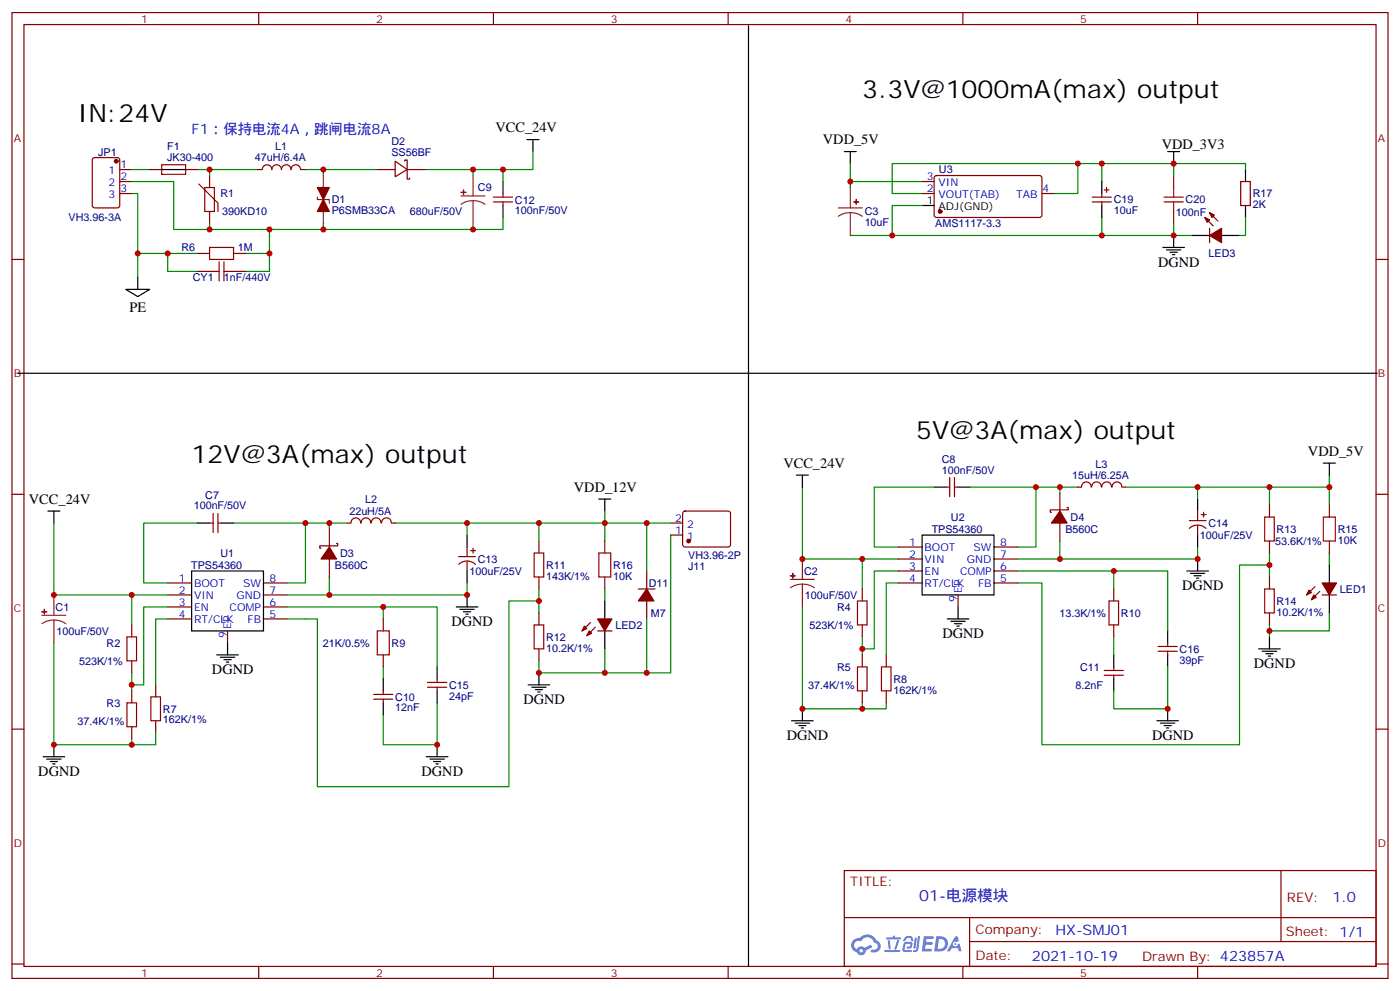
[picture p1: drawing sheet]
<svg xmlns="http://www.w3.org/2000/svg" width="412mm" height="292mm" viewBox="0 0 412 292" stroke-linecap="round" stroke-linejoin="round" font-family="sans-serif">
<g fill="none" stroke="#870000" stroke-width=".35">
<path d="M3.5 3.7h405.4v284.3h-405.4zM7.1 7.2h398.2v277.3h-398.2zM76.2 3.7v3.5M145.3 3.7v3.5M214.5 3.7v3.5M283.6 3.7v3.5M352.8 3.7v3.5M3.5 76.4h3.6M405.3 76.4h3.6M3.5 145.5h3.6M405.3 145.5h3.6M3.5 214.7h3.6"/>
<path d="M405.3 214.7h3.6M248.7 256.3h156.6v28.2h-156.6zM377.3 256.3v20.9M248.7 270.1h156.5M285.6 277.2h119.6M285.6 270.1v14.2M3.5 283.8h3.6M76.2 284.5v3.5M145.3 284.5v3.5M214.5 284.5v3.5M283.6 284.5v3.5M352.8 284.5v3.5"/>
<path d="M405.3 283.8h3.6"/>
</g>
<g fill="#5487ff">
<path d="M272.1 275.6h2.6l.3 .2-.1 .6h-2l-.1 1h1.6l.4 .4-.4 .3h-1.7l-.2 1.2 1.8 .1 .3 .3-.2 .4h-2.9z"/>
<path d="M281.4 275.7h.7l.4 1.3-.7 .3a.74 .74 0 0 0-1.1 .3 .74 .74 0 0 0 .5 1.1 .74 .74 0 0 0 .9-.7l.5-.3 .7 2.4h-.9l-.2-1h-1.9l-.5 1h-.9z"/>
<path d="M269.5 276.1h.6l-.4 2.9a.31 .31 0 0 1-.3 .3 .31 .31 0 0 1-.3-.3z"/>
<path d="M270.4 275.6h.6l-.5 4a.89 .89 0 0 1-.7 .7 .89 .89 0 0 1-.9-.3l1-.5z"/>
<path d="M266.8 275.8l.6-.2 1.2 .1 .5 1.3-.6 .1-.4-.9-1 .1a.95 .95 0 0 1-1 .8l-.1-.2z"/>
<path d="M266.4 277.5l1.8-.2a1.04 1.04 0 0 1 .6 1.1 1.04 1.04 0 0 1-.8 .9h-.7a.29 .29 0 0 1-.3-.4 .29 .29 0 0 1 .3-.2h.7l.2-.8h-1.4l-.4 1.7 1.9 .1a.29 .29 0 0 1 .3 .3 .29 .29 0 0 1-.3 .3h-2l-.4-.3 .2-2.1z"/>
<path d="M260.5 279.7h4.4a.3 .3 0 0 1 .3 .3 .3 .3 0 0 1-.3 .3h-4.3z"/>
<path d="M264.3 276.8h.6l-.5 1.6a1.02 1.02 0 0 1-.7 1.2l-.2-.3z"/>
<path d="M261.5 276.8h.6l.3 2.4-.3 .3-.3-.2z"/>
<path d="M261.1 276h1.9l.2-.5h.5l-.1 .5h1.5a.29 .29 0 0 1 .3 .3 .29 .29 0 0 1-.3 .3h-3.9z"/>
<path d="M275.8 275.6l-.6 4.5h1.4a2.27 2.27 0 0 0 2.7-2.3 2.27 2.27 0 0 0-2.7-2.2zM276.6 276.4a1.5 1.5 0 0 1 1.8 1.6 1.5 1.5 0 0 1-1.9 1.3h-.3z"/>
<path d="M251.4 276.8a2.09 2.09 0 0 0 1 3.5 1.37 1.37 0 0 0 1.5 .9 1.37 1.37 0 0 0 1.1-1.4l2-1-.5-.7-1.8 1a1.4 1.4 0 0 0-2.3 .4 1.32 1.32 0 0 1-.6-1.9 1.32 1.32 0 0 1 1.9-.4 2.02 2.02 0 0 1 2-1.3 2.02 2.02 0 0 1 1.8 1.6 1.09 1.09 0 0 1 1.1 1.4 1.09 1.09 0 0 1-1.6 .7 .41 .41 0 0 0-.5 .3 .41 .41 0 0 0 .4 .5 1.89 1.89 0 0 0 2.4-1.2 1.89 1.89 0 0 0-1.2-2.4 2.98 2.98 0 0 0-5-.6l-1 .1zM253.2 279.9a.52 .52 0 0 1 1 0 .52 .52 0 0 1-1 0z"/>
<circle cx="281.4" cy="277.9" r=".28"/>
</g>
<g fill="none" stroke="#870000" stroke-width=".35">
<path d="M27.4 46.6l.5-.2h6.7l.6 .4 .1 13.7-.5 .7h-6.9l-.7-.5v-13.6zM35.3 57h3.5M35.3 53.4h3.5M35.3 49.9h3.5M44.1 49.9h3.5M54.7 49.9h3.5M58.6 54.2l5.6 5.6v2.5M61.7 51.7v3.5M75.8 49.9h1.5a1.41 1.41 0 0 1 1.4-1.4 1.41 1.41 0 0 1 1.4 1.4 1.41 1.41 0 0 1 1.4-1.4 1.41 1.41 0 0 1 1.4 1.4 1.41 1.41 0 0 1 1.4-1.4 1.41 1.41 0 0 1 1.4 1.4 1.41 1.41 0 0 1 1.4-1.4 1.41 1.41 0 0 1 1.4 1.4h1.5M111.1 49.9h5.3M116.4 47.4l3.5 2.5-3.5 2.1zM119.2 47.4v-.3h.7v2.8"/>
<path d="M119.9 49.9v2.8h.7v-.3M119.9 49.9h5.3M145.3 59.4h5.7M145.3 58h5.7M148.2 57v1M148.2 59.4v1.1M271.6 57h3.6M271.6 53.4h3.6M275.4 51.9l.5-.2h30.6l.4 .7v11.2l-.7 .4h-30.6l-.4-.7v-10.9zM306.9 57h3.5M321.7 59.4h5.7M321.7 58h5.7"/>
<path d="M324.6 57v1M324.6 59.4v1.1M325.3 55.9h1.4M326 55.2v1.4M345.7 51.7v3.5M365.5 53.4h2.8v7.1h-2.8zM58.2 79.9h3.5M58.2 74.6h3.5M61.7 62.3v3.5M68.8 79.9h3.5M68.8 74.6h3.5M345.7 62.3v3.5"/>
<path d="M354.9 64l2.5 2.5M356.3 62.6l2.5 2.5M356.3 67.2v4.2M61.7 154h1.1M62.8 151.2v5.6M64.2 151.2v5.6M64.2 154h1.1M97 155.8v5.2M99.1 160h.4v.7h-5.3v.7h.3M106.2 154a1.41 1.41 0 0 0-1.4-1.5 1.41 1.41 0 0 0-1.4 1.5h-1.1M106.4 154a1.41 1.41 0 0 1 1.4-1.5 1.41 1.41 0 0 1 1.4 1.5M109.4 154a1.41 1.41 0 0 1 1.4-1.5 1.41 1.41 0 0 1 1.4 1.5"/>
<path d="M112.4 154a1.41 1.41 0 0 1 1.4-1.5 1.41 1.41 0 0 1 1.4 1.5M115.4 154h1M158.7 159.3v3.5M178.2 159.3v3.5M197.6 154h3.5M197.6 157.5h3.5M201.3 150.7l.5-.2h12.7l.5 .2 .2 .5-.1 9.4-.6 .4h-13l-.4-.7v-9.1zM278.7 143.4h1.1M279.8 140.6v5.6M281.2 140.6v5.6M281.2 143.4h1M312.2 145.2v5.3"/>
<path d="M312.2 154v5.3M314.3 149.4h.4v.7h-5.3v.7h.3M321.4 143.4a1.41 1.41 0 0 0-1.4-1.5 1.41 1.41 0 0 0-1.4 1.5h-1.1M321.6 143.4a1.41 1.41 0 0 1 1.4-1.5 1.41 1.41 0 0 1 1.4 1.5M324.6 143.4a1.41 1.41 0 0 1 1.4-1.5 1.41 1.41 0 0 1 1.4 1.5M327.6 143.4a1.41 1.41 0 0 1 1.4-1.5 1.41 1.41 0 0 1 1.4 1.5M330.6 143.4h1M350.3 153.3h4.9M350.3 155.6a3.5 3.5 0 0 1 5 0M352.8 150.5v2.8M352.8 154.7v2.8M353.8 151.5h1.4"/>
<path d="M354.5 150.8v1.4M373.9 148.7v3.5M373.9 159.3v3.5M391.6 148.7v3.5M391.6 159.3v3.5M49.4 171.6h7M49.4 175.2h7M49.4 178.7h7M77.6 171.6h7.1M77.6 175.2h7.1M77.6 178.7h7.1M97 164.6v5.3"/>
<path d="M135.1 163.9h5M135.1 166.1a3.5 3.5 0 0 1 5 .1M137.6 161v2.9M137.6 165.3v2.8M138.6 162.1h1.5M139.3 161.4v1.4M158.7 169.9v3.5M178.2 169.9v3.5M188 173.4h5M190.5 168.1v5.3M190.5 176.9v5.3M254 173.4v3.5"/>
<path d="M264.6 161h7M264.6 164.6h7M264.6 168.1h7M264.6 171.6h7M282.2 175.2v3.5M292.8 161h7.1M292.8 164.6h7.1M292.8 168.1h7.1M292.8 171.6h7.1M328.1 173.4v3.5M373.9 169.9v3.5M387.3 172.7l-2.4 2.5"/>
<path d="M388.8 174.1l-2.5 2.5M389.5 175.2h4.2M38.8 184v3.5M38.8 194.6v3.5M49.4 182.2h7M67 185.7v3.6M77.6 182.2h7.1M112.9 182.2v3.5M112.9 192.8v3.5M128.8 199.8v1.1M158.7 180.4v3.6M158.7 191v3.6"/>
<path d="M173.9 183.3l-2.5 2.4M175.3 184.7l-2.4 2.4M176 185.7h4.3M254 184v3.5M254 192.8v3.5M261.1 192.8v3.5M325.3 198.8h5.6M325.3 197.4h5.6M328.1 184v3.5M328.1 196.3v1.1M328.1 198.8v1M341.1 191.7h5.7"/>
<path d="M341.1 190.3h5.7M344 189.3v1M344 191.7v1.1M373.9 180.4v3.6M38.8 203.4v3.5M38.8 214v3.5M45.9 201.6v3.5M45.9 212.2v3.5M110.1 205.8h5.6M110.1 204.4h5.6M112.9 203.4v1M112.9 205.8v1.1"/>
<path d="M125.9 202.3h5.7M125.9 200.9h5.7M128.8 202.3v1.1M254 203.4v3.5M261.1 203.4v3.5"/>
</g>
<g fill="#870000" stroke="#870000" stroke-width=".35">
<path d="M356.3 69.3l3.5-2.1v4.2z"/>
<path d="M354.9 64l1.4 .7-.7 .7z"/>
<path d="M356.3 62.6l1.4 .7-.7 .7z"/>
<path d="M312.2 150.5l2.1 3.5h-4.6z"/>
<path d="M97 161l2.1 3.6h-4.6z"/>
<path d="M176 182.2h4.3l-2.1 3.5z"/>
<path d="M173.6 185.7l.7 .7-1.4 .7z"/>
<path d="M172.2 184.3l.7 .7-1.5 .7z"/>
<path d="M389.5 171.6h4.2l-2.1 3.6z"/>
<path d="M387 175.2l.7 .7-1.4 .7z"/>
<path d="M385.6 173.7l.7 .7-1.4 .8z"/>
<path d="M190.5 173.4l2.1 3.5h-4.6z"/>
<path d="M93.5 55.2h3.5l-1.8 3.5z"/>
<path d="M95.2 58.7l1.8 3.6h-3.5z"/>
<circle cx="276.9" cy="62.3" r=".53"/>
<circle cx="34.2" cy="47.4" r=".53"/>
<circle cx="202.8" cy="159.3" r=".53"/>
</g>
<g fill="none" stroke="#000" stroke-width=".35">
<path d="M220.5 7.6v276.9M47.6 49.9h7.1M148.2 53.4v3.6M155.2 41.1h3.5M157 41.1v3.5M248.7 44.6h3.5M250.5 44.6v3.6M324.6 53.4v3.6M344 44.6h3.5M345.7 44.6v3.6M366.9 49.9v3.5M148.2 60.5v3.5"/>
<path d="M271.6 60.5h3.6M324.6 60.5v3.5M342.5 72.8h6.4M343.6 73.6h4.2M344.7 74.3h2.1M345.4 75h.7M345.7 69.3v3.5M351 69.3h5.3M359.8 69.3h5.3M366.9 60.5v3.5M37 85.2h7.1l-3.5 2.1zM40.6 81.7v3.5"/>
<path d="M5.3 109.9h400.4M234.6 139.9h3.5M236.4 139.9v3.5M389.8 136.3h3.5M391.6 136.3v3.6M14.1 150.5h3.5M15.9 150.5v3.5M58.2 154h3.5M65.3 154h3.5M137.6 157.5v3.5M176.4 146.9h3.5M178.2 146.9v3.6"/>
<path d="M271.6 157.5h21.2v17.7h-21.2zM275.2 143.4h3.5M282.2 143.4h3.6M352.8 146.9v3.6M352.8 157.5v3.5M56.4 168.1h21.2v17.6h-21.2zM134.4 178.7h6.4M135.5 179.4h4.2M137.6 168.1v3.5M137.6 175.2v3.5M178.2 176.9v5.3M282.2 178.7v3.5"/>
<path d="M349.6 168.1h6.4M350.7 168.8h4.2M351.7 169.5h2.1M352.4 170.2h.7M352.8 164.6v3.5M391.6 166.3v5.3M391.6 175.2v5.2M63.9 192.8h6.3M64.9 193.5h4.2M66 194.2h2.1M66.7 194.9h.7M67 189.3v3.5"/>
<path d="M112.9 199.8v3.6M128.8 196.3v3.5M136.5 180.1h2.1M137.2 180.8h.7M158.7 198.1v3.5M178.2 185.7v5.3M279 182.2h6.4M280.1 182.9h4.2M281.2 183.6h2.1M281.9 184.3h.7M328.1 192.8v3.5M328.1 199.8v3.6"/>
<path d="M344 185.7v3.6M344 192.8v3.5M370.8 191h6.3M371.8 191.7h4.3M372.9 192.4h2.1M373.6 193.1h.7M373.9 187.5v3.5M15.9 219.3v3.5M112.9 206.9v3.5M128.8 203.4v3.5M128.8 219.3v3.5M155.6 201.6h6.3"/>
<path d="M156.6 202.3h4.3M157.7 203h2.1M158.4 203.7h.7M233.2 212.2h6.3M234.2 212.9h4.3M235.3 213.6h2.1M236 214.3h.7M236.4 208.7v3.5M340.8 212.2h6.3M341.8 212.9h4.3M342.9 213.6h2.1M343.6 214.3h.7"/>
<path d="M344 208.7v3.5M12.7 222.8h6.3M13.8 223.5h4.2M14.8 224.2h2.1M15.5 224.9h.7M125.6 222.8h6.3M126.6 223.5h4.3M127.7 224.2h2.1M128.4 224.9h.7"/>
</g>
<g fill="none" stroke="#a10000" stroke-width=".35">
<path d="M47.6 48.5h7.1v2.8h-7.1zM60.3 55.2h2.8v7.1h-2.8zM342.9 59.4h5.6M342.9 58h5.6M345.7 55.2v2.8M345.7 59.4v2.9M61.7 72.8h7.1v3.6h-7.1zM61.7 79.9h2.9M64.6 77.1v5.6M66 79.9h2.8M66 77.1v5.6M372.5 152.2h2.9v7.1h-2.9z"/>
<path d="M389.8 152.2h3.5v7.1h-3.5zM157.3 162.8h2.9v7.1h-2.9zM176.4 162.8h3.5v7.1h-3.5zM252.6 176.9h2.8v7.1h-2.8zM326.7 176.9h2.8v7.1h-2.8zM372.5 173.4h2.9v7h-2.9zM37.4 187.5h2.8v7.1h-2.8zM111.1 185.7h3.6v7.1h-3.6zM157.3 184h2.9v7h-2.9zM252.6 196.3h2.8v7.1h-2.8zM259.6 196.3h2.9v7.1h-2.9zM37.4 206.9h2.8v7.1h-2.8z"/>
<path d="M44.4 205.1h2.9v7.1h-2.9z"/>
</g>
<g fill="none" stroke="#008700" stroke-width=".35">
<path d="M38.8 57h1.8v24.7M38.8 53.4h12.4v14.2h97v-3.6M38.8 49.9h5.3M58.2 49.9h17.6M61.7 49.9v1.8M90 49.9h21.1M95.2 49.9v1.8M125.2 49.9h23v3.5M139.3 49.9v1.8M157 44.6v5.3h-8.8M250.5 48.2v5.2h21.1M250.5 53.4v1.8"/>
<path d="M271.6 57h-8.8v-8.8h54.7v8.8h-7.1M317.5 48.2h28.2v3.5M324.6 48.2v5.2M345.7 48.2h21.2v1.7M40.6 74.6h8.8M58.2 74.6h-8.8v5.3h8.8M61.7 65.8v1.8M72.3 74.6h7.1v5.3h-7.1M79.4 67.6v7M95.2 65.8v1.8M139.3 65.8v1.8M271.6 60.5h-8.8v8.8"/>
<path d="M324.6 64v5.3M345.7 65.8v3.5h-95.2M345.7 69.3h5.3M366.9 64v5.3h-1.8M391.6 139.9v3.5h-60M15.9 154v21.2h33.5M58.2 154h-15.9v17.6h7.1M68.8 154h21.2v17.6h-5.3M90 154h12.3M97 154v1.8M137.6 154v3.5M158.7 154v5.3"/>
<path d="M178.2 150.5v3.5h-61.8M190.5 154v14.1M197.6 157.5v40.6h-19.4M197.6 154h-19.4v5.3M236.4 143.4v21.2h28.2M275.2 143.4h-17.7v17.6h7.1M285.8 143.4h19.4v17.6h-5.3M305.2 143.4h12.3M312.2 143.4v1.8M312.2 159.3v5.3M352.8 143.4v3.5M373.9 143.4v5.3"/>
<path d="M391.6 143.4v5.3M38.8 175.2v8.8M49.4 178.7h-7.1v22.9h-3.5M84.7 178.7h28.2v3.5M97 169.9v5.3M112.9 178.7h15.9v17.6M137.6 171.6v3.6h-52.9M158.7 176.9h-8.8v54.7h-56.4v-49.4h-8.8M158.7 173.4v7M178.2 173.4v3.5M236.4 178.7v30h24.7v-1.8M254 164.6v8.8"/>
<path d="M264.6 168.1h-7.1v22.9h-3.5M264.6 171.6h-3.5v21.2M299.9 168.1h28.2v5.3M328.1 168.1h15.9v17.6M352.8 161v3.6h-52.9M373.9 166.3h-8.8v53h-58.2v-47.7h-7M373.9 162.8v7.1M391.6 162.8v3.5M15.9 189.3v30h30v-3.6M38.8 198.1v5.3M49.4 182.2h-3.5v19.4M112.9 196.3v3.5"/>
<path d="M178.2 191v7.1h-19.5v-3.5M190.5 182.2v15.9M254 187.5v5.3M328.1 187.5v5.3M344 196.3v12.4h-15.9v-5.3M373.9 184v3.5M391.6 180.4v5.3h-17.7M38.8 217.5v1.8M128.8 206.9v12.4h-15.9v-8.9M254 206.9v1.8"/>
</g>
<g fill="none" stroke="#8c2424" stroke-width=".35">
<path d="M93.5 58v.7h3.5v1.1M95.2 51.7v14.1M135.8 57.7h7.1M139.3 59.1l1.9 .2 1.7 .8M139.3 59.1l-1.8 .2-1.7 .8M139.3 51.7v6M139.3 59.1v6.7M250.5 55.2v6M246.9 61.2h7.1M250.5 62.6l1.8 .3 1.7 .8M250.5 62.6l-1.9 .3-1.7 .8M250.5 62.6v6.7"/>
<path d="M15.9 175.2v6M232.8 170.6h7.1M236.4 172l1.8 .2 1.7 .8M236.4 172l-1.9 .2-1.7 .8M236.4 164.6v6M236.4 172v6.7M12.3 181.2h7.1M15.9 182.6l1.8 .2 1.7 .8M15.9 182.6l-1.9 .2-1.7 .8M15.9 182.6v6.7"/>
</g>
<g fill="#8c2424" stroke="#8c2424" stroke-width=".35">
<path d="M232.8 169.5h1.4z"/>
<path d="M233.5 168.8l.1 1.4z"/>
<path d="M135.8 56.6l1.4 .1z"/>
<path d="M136.5 55.9l.1 1.4z"/>
<path d="M12.3 180.1h1.5z"/>
<path d="M13.1 179.4v1.4z"/>
<path d="M252.2 58.7v1.4z"/>
<path d="M251.5 59.4l1.4 .1z"/>
</g>
<g fill="#c00">
<circle cx="317.5" cy="48.2" r=".88"/>
<circle cx="324.6" cy="48.2" r=".88"/>
<circle cx="324.6" cy="69.3" r=".88"/>
<circle cx="345.7" cy="69.3" r=".88"/>
<circle cx="345.7" cy="48.2" r=".88"/>
<circle cx="254" cy="208.7" r=".88"/>
<circle cx="328.1" cy="168.1" r=".88"/>
<circle cx="305.2" cy="143.4" r=".88"/>
<circle cx="312.2" cy="143.4" r=".88"/>
<circle cx="352.8" cy="143.4" r=".88"/>
<circle cx="312.2" cy="164.6" r=".88"/>
<circle cx="352.8" cy="164.6" r=".88"/>
<circle cx="373.9" cy="143.4" r=".88"/>
<circle cx="373.9" cy="166.3" r=".88"/>
<circle cx="158.8" cy="176.9" r=".88"/>
<circle cx="158.8" cy="154" r=".88"/>
<circle cx="137.6" cy="175.2" r=".88"/>
<circle cx="97" cy="175.2" r=".88"/>
<circle cx="137.6" cy="154" r=".88"/>
<circle cx="97" cy="154" r=".88"/>
<circle cx="90" cy="154" r=".88"/>
<circle cx="112.9" cy="178.7" r=".88"/>
<circle cx="61.7" cy="49.9" r=".88"/>
<circle cx="40.6" cy="74.6" r=".88"/>
<circle cx="49.4" cy="74.6" r=".88"/>
<circle cx="178.2" cy="154" r=".88"/>
<circle cx="158.8" cy="198.1" r=".88"/>
<circle cx="178.2" cy="198.1" r=".88"/>
<circle cx="391.6" cy="143.4" r=".88"/>
<circle cx="373.9" cy="185.7" r=".88"/>
<circle cx="344" cy="208.7" r=".88"/>
<circle cx="139.3" cy="49.9" r=".88"/>
<circle cx="15.9" cy="219.3" r=".88"/>
<circle cx="250.5" cy="53.4" r=".88"/>
<circle cx="262.8" cy="69.3" r=".88"/>
<circle cx="95.3" cy="49.9" r=".88"/>
<circle cx="139.3" cy="67.6" r=".88"/>
<circle cx="95.3" cy="67.6" r=".88"/>
<circle cx="79.4" cy="74.6" r=".88"/>
<circle cx="38.8" cy="219.3" r=".88"/>
<circle cx="128.8" cy="219.3" r=".88"/>
<circle cx="254" cy="191" r=".88"/>
<circle cx="38.8" cy="201.6" r=".88"/>
<circle cx="190.5" cy="154" r=".88"/>
<circle cx="190.5" cy="198.1" r=".88"/>
<circle cx="236.4" cy="164.6" r=".88"/>
<circle cx="254" cy="164.6" r=".88"/>
<circle cx="79.4" cy="67.6" r=".88"/>
<circle cx="61.7" cy="67.6" r=".88"/>
<circle cx="148.2" cy="49.9" r=".88"/>
<circle cx="15.9" cy="175.2" r=".88"/>
<circle cx="38.8" cy="175.2" r=".88"/>
<circle cx="236.4" cy="208.7" r=".88"/>
</g>
<g font-size="7.4">
<text x="254" y="28.8">3.3V@1000mA(max) output</text>
<text x="22.9" y="35.8">IN:24V</text>
<text x="269.9" y="129.3">5V@3A(max) output</text>
<text x="56.4" y="136.3">12V@3A(max) output</text>
</g>
<text font-size="4.6" fill="#00f" x="270.8" y="265.3">01-电源模块</text>
<g font-size="4.2" fill="#00f">
<text x="56.4" y="39.3">F1：保持电流4A，跳闸电流8A</text>
<text x="392.5" y="265.6">1.0</text>
<text x="310.9" y="275.1">HX-SMJ01</text>
<text x="304" y="282.9">2021-10-19</text>
</g>
<g font-size="4.2">
<text x="146" y="39">VCC_24V</text>
<text x="242.4" y="42.5">VDD_5V</text>
<text x="342.2" y="43.9">VDD_3V3</text>
<text x="341.1" y="78.5">DGND</text>
<text x="38.1" y="91.9">PE</text>
<text x="230.8" y="137.8">VCC_24V</text>
<text x="385.3" y="134.2">VDD_5V</text>
<text x="8.5" y="148.3">VCC_24V</text>
<text x="169.1" y="144.8">VDD_12V</text>
<text x="348.2" y="173.7">DGND</text>
<text x="133" y="184.3">DGND</text>
<text x="277.6" y="187.9">DGND</text>
<text x="369.4" y="196.7">DGND</text>
<text x="62.4" y="198.4">DGND</text>
<text x="154.2" y="207.3">DGND</text>
<text x="231.8" y="217.8">DGND</text>
<text x="339.4" y="217.8">DGND</text>
<text x="11.3" y="228.4">DGND</text>
<text x="124.2" y="228.4">DGND</text>
</g>
<g font-size="3.9" fill="#800">
<text x="250.5" y="260.9">TITLE:</text>
<text x="379.1" y="265.6">REV:</text>
<text x="287.4" y="275.1">Company:</text>
<text x="378.7" y="275.7">Sheet: 1/1</text>
<text x="287.4" y="282.8">Date:</text>
<text x="336.4" y="282.8">Drawn By: 423857A</text>
</g>
<g font-size="3.2" fill="#800">
<text x="41.6" y="6.7">1</text>
<text x="110.8" y="6.7">2</text>
<text x="179.9" y="6.7">3</text>
<text x="249.1" y="6.7">4</text>
<text x="318.2" y="6.7">5</text>
<text x="4.1" y="41.8">A</text>
<text x="405.9" y="41.8">A</text>
<text x="4.1" y="110.9">B</text>
<text x="405.9" y="110.9">B</text>
<text x="4.1" y="180.1">C</text>
<text x="405.9" y="180.1">C</text>
<text x="4.1" y="249.2">D</text>
<text x="405.9" y="249.2">D</text>
<text x="41.6" y="287.5">1</text>
<text x="110.8" y="287.5">2</text>
<text x="179.9" y="287.5">3</text>
<text x="249.1" y="287.5">4</text>
<text x="318.2" y="287.5">5</text>
</g>
<g font-size="3.2" fill="#000080">
<text x="28.9" y="45.8">JP1</text>
<text x="49.2" y="47.4">JK30-400</text>
<text x="49.2" y="44.2">F1</text>
<text x="75.1" y="47.5">47uH/6.4A</text>
<text x="81.1" y="44.3">L1</text>
<text x="115.3" y="46">SS56BF</text>
<text x="115.3" y="42.8">D2</text>
<text x="276.6" y="51.1">U3</text>
<text x="64.9" y="58.1">R1</text>
<text x="97.7" y="59.9">D1</text>
<text x="140.8" y="56.3">C9</text>
<text x="151.7" y="59.9">C12</text>
<text x="328.1" y="59.9">C19</text>
<text x="349.3" y="59.9">C20</text>
<text x="369" y="58.1">R17</text>
<text x="20.2" y="65.2">VH3.96-3A</text>
<text x="65.5" y="63.4">390KD10</text>
<text x="97.7" y="63.1">P6SMB33CA</text>
<text x="120.7" y="63.4">680uF/50V</text>
<text x="151.7" y="63">100nF/50V</text>
<text x="254.7" y="63.4">C3</text>
<text x="328.1" y="63.1">10uF</text>
<text x="346.3" y="63.4">100nF</text>
<text x="369" y="61.3">2K</text>
<text x="254.7" y="66.6">10uF</text>
<text x="275.5" y="66.9">AMS1117-3.3</text>
<text x="53.4" y="74">R6</text>
<text x="70" y="74">1M</text>
<text x="356" y="75.8">LED3</text>
<text x="56.8" y="82.8">CY1</text>
<text x="66" y="82.8">1nF/440V</text>
<text x="277.4" y="136.3">C8</text>
<text x="322.7" y="137.6">L3</text>
<text x="277.4" y="139.5">100nF/50V</text>
<text x="315.8" y="141">15uH/6.25A</text>
<text x="57.1" y="149.8">100nF/50V</text>
<text x="60.5" y="146.9">C7</text>
<text x="107.5" y="148.2">L2</text>
<text x="102.9" y="151.6">22uH/5A</text>
<text x="280.1" y="153.3">U2</text>
<text x="315.4" y="153.4">D4</text>
<text x="356" y="155.1">C14</text>
<text x="274.4" y="156.9">TPS54360</text>
<text x="313.8" y="156.9">B560C</text>
<text x="353.5" y="158.7">100uF/25V</text>
<text x="375.6" y="160.4">53.6K/1%</text>
<text x="376.1" y="156.9">R13</text>
<text x="394.1" y="160.1">10K</text>
<text x="394.1" y="156.9">R15</text>
<text x="56.3" y="167.5">TPS54360</text>
<text x="64.9" y="163.9">U1</text>
<text x="98.6" y="167.5">B560C</text>
<text x="100.2" y="164">D3</text>
<text x="140.8" y="165.7">C13</text>
<text x="160.9" y="167.5">R11</text>
<text x="180.6" y="167.5">R16</text>
<text x="202.7" y="164.6">VH3.96-2P</text>
<text x="202.7" y="167.7">J11</text>
<text x="138.3" y="169.3">100uF/25V</text>
<text x="160.9" y="170.6">143K/1%</text>
<text x="180.6" y="170.7">10K</text>
<text x="191.1" y="172.8">D11</text>
<text x="236.9" y="169.2">C2</text>
<text x="16.4" y="179.8">C1</text>
<text x="237.1" y="176.3">100uF/50V</text>
<text x="246.6" y="179.9">R4</text>
<text x="376.1" y="178.1">R14</text>
<text x="394.7" y="174.4">LED1</text>
<text x="181.3" y="185">LED2</text>
<text x="191.7" y="181.6">M7</text>
<text x="238.5" y="185.2">523K/1%</text>
<text x="312.1" y="181.6">13.3K/1%</text>
<text x="330.2" y="181.6">R10</text>
<text x="376.1" y="181.2">10.2K/1%</text>
<text x="16.6" y="186.8">100uF/50V</text>
<text x="31.4" y="190.4">R2</text>
<text x="95.1" y="190.4">21K/0.5%</text>
<text x="115.4" y="190.4">R9</text>
<text x="160.9" y="191.8">10.2K/1%</text>
<text x="160.9" y="188.7">R12</text>
<text x="23.3" y="195.7">523K/1%</text>
<text x="246.6" y="197.5">R5</text>
<text x="318.1" y="197.5">C11</text>
<text x="347.5" y="195.4">39pF</text>
<text x="347.5" y="192.2">C16</text>
<text x="132.3" y="202.8">C15</text>
<text x="238" y="202.8">37.4K/1%</text>
<text x="263.2" y="201">R8</text>
<text x="316.8" y="202.7">8.2nF</text>
<text x="31.4" y="208.1">R3</text>
<text x="48" y="209.8">R7</text>
<text x="116.4" y="209.5">12nF</text>
<text x="116.4" y="206.3">C10</text>
<text x="132.3" y="205.9">24pF</text>
<text x="263.2" y="204.2">162K/1%</text>
<text x="22.8" y="213.4">37.4K/1%</text>
<text x="48" y="213">162K/1%</text>
</g>
<g font-size="3.2" fill="#00f">
<text x="32" y="51.3">1</text>
<text x="35.5" y="49.6">1</text>
<text x="35.5" y="53.1">2</text>
<text x="273" y="53.1">3</text>
<text x="32" y="54.9">2</text>
<text x="32" y="58.4">3</text>
<text x="35.5" y="56.6">3</text>
<text x="273" y="56.6">2</text>
<text x="276.5" y="58.4">VOUT(TAB)</text>
<text x="276.5" y="54.9">VIN</text>
<text x="299.3" y="58.4">TAB</text>
<text x="307.1" y="56.6">4</text>
<text x="198.9" y="153.6">2</text>
<text x="202.4" y="155.4">2</text>
<text x="198.9" y="157.2">1</text>
<text x="202.4" y="158.9">1</text>
<text x="267.9" y="160.7">1</text>
<text x="294.6" y="160.7">8</text>
<text x="267.9" y="164.2">2</text>
<text x="267.9" y="167.7">3</text>
<text x="272.3" y="162.1">BOOT</text>
<text x="272.3" y="165.6">VIN</text>
<text x="284.8" y="165.6">GND</text>
<text x="286.8" y="162.1">SW</text>
<text x="294.6" y="167.7">6</text>
<text x="294.6" y="164.2">7</text>
<text x="52.7" y="171.3">1</text>
<text x="57.1" y="172.7">BOOT</text>
<text x="71.6" y="172.7">SW</text>
<text x="79.4" y="171.3">8</text>
<text x="267.9" y="171.3">4</text>
<text x="272.3" y="169.2">EN</text>
<text x="272.3" y="172.7">RT/CLK</text>
<text x="282.8" y="169.2">COMP</text>
<text x="288.1" y="172.7">FB</text>
<text x="294.6" y="171.3">5</text>
<text x="52.7" y="174.8">2</text>
<text x="52.7" y="178.3">3</text>
<text x="57.1" y="176.2">VIN</text>
<text x="57.1" y="179.7">EN</text>
<text x="67.6" y="179.7">COMP</text>
<text x="69.6" y="176.2">GND</text>
<text x="79.4" y="178.3">6</text>
<text x="79.4" y="174.8">7</text>
<text x="281.9" y="177.2" transform="rotate(-90 281.9 177.2)">9</text>
<text x="283.3" y="174.4" transform="rotate(-90 283.3 174.4)">EP</text>
<text x="52.7" y="181.9">4</text>
<text x="57.1" y="183.3">RT/CLK</text>
<text x="68.1" y="185" transform="rotate(-90 68.1 185)">EP</text>
<text x="72.9" y="183.3">FB</text>
<text x="79.4" y="181.9">5</text>
<text x="66.7" y="187.8" transform="rotate(-90 66.7 187.8)">9</text>
</g>
<g font-size="3.2">
<text x="273" y="60.1">1</text>
<text x="276.5" y="61.9">ADJ(GND)</text>
</g>
</svg>
